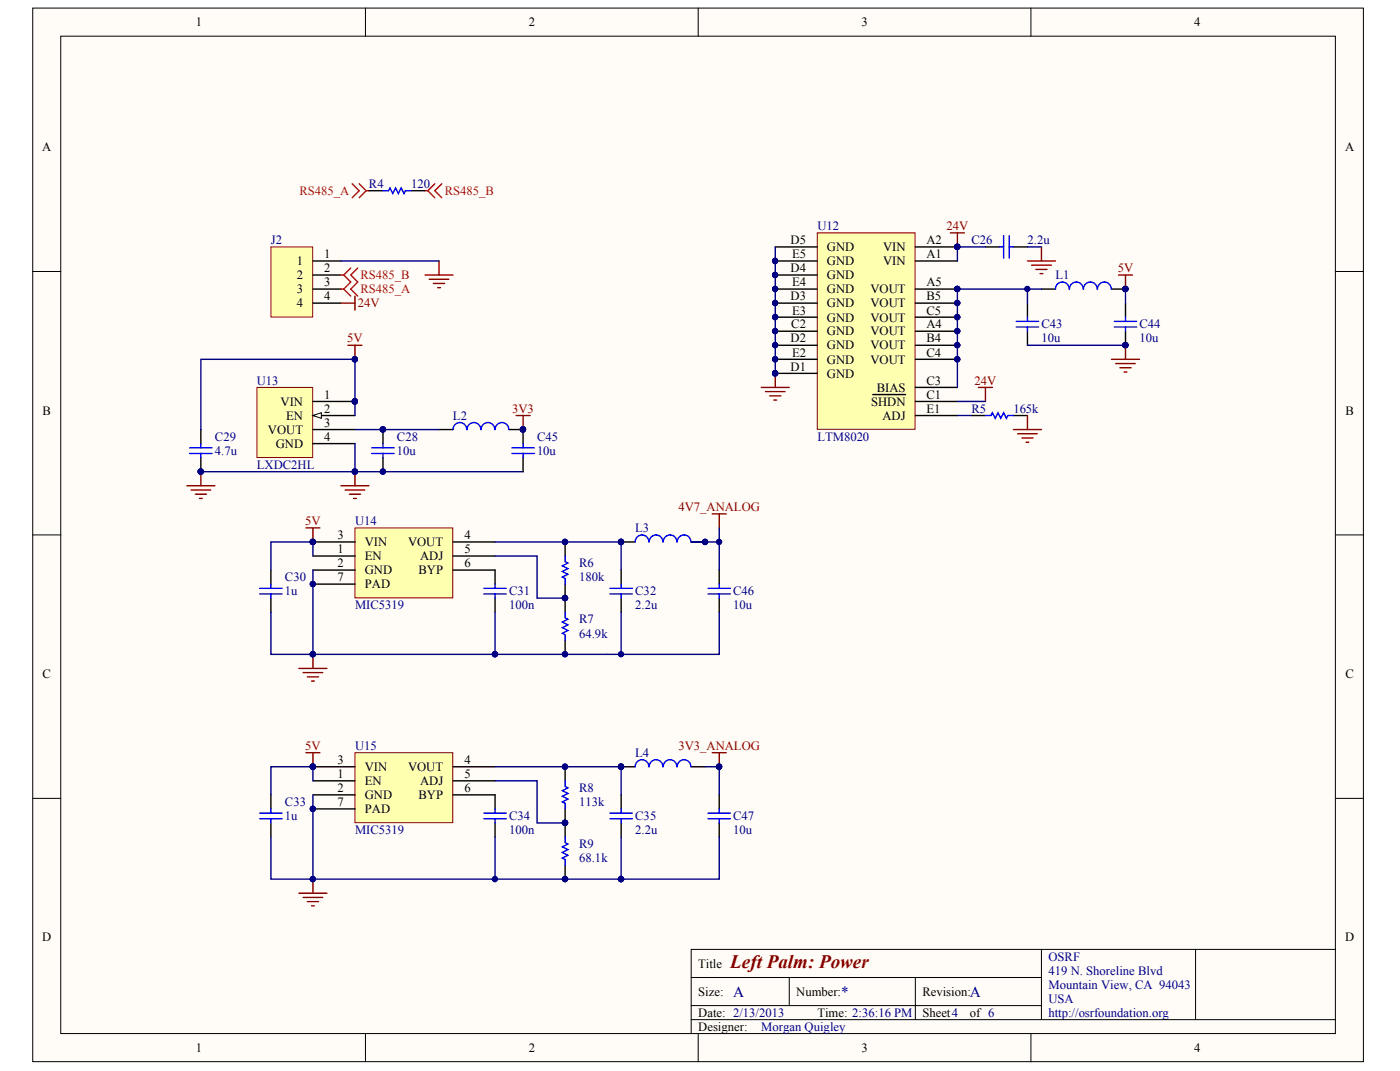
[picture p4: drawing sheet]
<svg xmlns="http://www.w3.org/2000/svg" width="271mm" height="207mm" viewBox="0 0 271 207" stroke-linecap="round" stroke-linejoin="round" font-family="sans-serif">
<g fill="#fffcf8" stroke="#000" stroke-width=".19">
<path d="M6.3 1.6h257.5v203.7h-257.5z"/>
<path d="M11.8 7h246.6v192.8h-246.6z"/>
</g>
<g fill="none" stroke="#000" stroke-width=".19">
<path d="M70.7 1.6v5.4M135.1 1.6v5.4M199.5 1.6v5.4M6.3 52.5h5.5M258.5 52.5h5.4M6.3 103.4h5.5M258.5 103.4h5.4M6.3 154.4h5.5M258.5 154.4h5.4M70.7 199.9v5.4M133.8 189h67.7M133.8 197.2h124.7"/>
<path d="M133.8 194.4h67.7M135.1 199.9v5.4M152.7 189v5.4M177.1 189v8.2M199.5 199.9v5.4M201.5 183.6v13.6M231.4 183.6h-97.6v16.3M258.5 183.6h-27.1v13.6"/>
</g>
<path d="M52.4 47.7h8.1v13.6h-8.1z" fill="#ffffb0" stroke="#800000" stroke-width=".19"/>
<path d="M71.4 36.9h2.7M79.5 36.9h2.7M60.6 50.5h5.4M60.6 53.2h5.4M60.6 55.9h5.4M60.6 58.6h5.4" fill="none" stroke="#000" stroke-width=".27"/>
<path d="M68.2 35.5l1.3 1.4-1.3 1.3M69.5 35.5l1.4 1.4M70.9 36.9l-1.4 1.3M70.9 36.9h.5M82.2 36.9h.6M82.8 36.9l1.3 1.3M84.1 35.5l-1.3 1.4M85.5 35.5l-1.4 1.4 1.4 1.3" fill="none" stroke="#f00" stroke-width=".27"/>
<path d="M74.1 36.9h1.1l.3-.6 .5 1.1 .6-1.1 .5 1.1 .5-1.1 .6 1.1 .3-.5h1" fill="none" stroke="#00f" stroke-width=".27"/>
<path d="M49.7 74.9h10.8v13.6h-10.8z" fill="#ffffb0" stroke="#800000" stroke-width=".19"/>
<path d="M60.6 77.6h8.1M60.6 80.3h8.1" fill="none" stroke="#000" stroke-width=".27"/>
<circle cx="68.7" cy="77.6" r=".52" fill="#000080" stroke="#000080" stroke-width=".19"/>
<path d="M60.6 80.3l1.6-.5v1.1z" fill="#fffcf8" stroke="#000" stroke-width=".19"/>
<path d="M60.6 83.1h8.1M60.6 85.8h8.1M74.1 83.1v2.7M74.1 88.5v2.7" fill="none" stroke="#000" stroke-width=".27"/>
<g fill="#000080" stroke="#000080" stroke-width=".19">
<circle cx="68.7" cy="77.6" r=".52"/>
<circle cx="74.1" cy="83" r=".52"/>
<circle cx="68.7" cy="91.2" r=".52"/>
<circle cx="74.1" cy="91.2" r=".52"/>
</g>
<path d="M68.7 77.6v2.7M68.7 83.1h5.4M68.7 85.8v5.4h32.5" fill="none" stroke="#000080" stroke-width=".27"/>
<path d="M66 93.9h5.4M66.8 94.7h3.8M67.6 95.6h2.2M68.4 96.4h.6M68.7 91.2v2.7" fill="none" stroke="#800000" stroke-width=".27"/>
<path d="M71.9 86.6h4.4M71.9 87.7h4.4M74.1 85.8v.8M74.1 87.7v.8" fill="none" stroke="#00f" stroke-width=".27"/>
<path d="M68.7 102.1h18.9v13.5h-18.9z" fill="#ffffb0" stroke="#800000" stroke-width=".19"/>
<g fill="none" stroke="#000" stroke-width=".27">
<path d="M52.4 110.2v2.7M52.4 115.7v2.7M60.6 107.5h8.1M60.6 104.8h8.1M60.6 110.2h8.1M60.6 112.9h8.1M87.7 107.5h8.1M87.7 104.8h8.1M87.7 110.2h8.1v2.7M95.8 115.7v2.7M109.4 104.8v2.7M109.4 112.9v5.5"/>
<path d="M120.2 110.2v2.7M120.2 115.7v2.7M109.4 123.8v2.7"/>
</g>
<g fill="#000080" stroke="#000080" stroke-width=".19">
<circle cx="60.5" cy="104.8" r=".52"/>
<circle cx="60.5" cy="112.9" r=".52"/>
<circle cx="60.5" cy="126.5" r=".52"/>
<circle cx="109.3" cy="115.6" r=".52"/>
<circle cx="109.3" cy="126.5" r=".52"/>
<circle cx="109.3" cy="104.8" r=".52"/>
</g>
<path d="M59.2 102.1h2.7M60.6 102.1v2.7M57.8 129.2h5.5M58.7 130.1h3.8M59.5 130.9h2.1M60.3 131.7h.5M60.6 126.5v2.7" fill="none" stroke="#800000" stroke-width=".27"/>
<g fill="none" stroke="#00f" stroke-width=".27">
<path d="M50.3 113.8h4.3M50.3 114.8h4.3M52.4 112.9v.9M52.4 114.8v.9M93.6 113.8h4.4M93.6 114.8h4.4M95.8 112.9v.9M95.8 114.8v.9M109.4 118.4v1.1l.5 .2-1.1 .6 1.1 .5-1.1 .6 1.1 .5-1.1 .5 .6 .3v1.1M109.4 107.5v1.1l.5 .3-1.1 .5 1.1 .6-1.1 .5 1.1 .5-1.1 .6 .6 .3v1M118 113.8h4.4M118 114.8h4.4"/>
<path d="M120.2 112.9v.9M120.2 114.8v.9"/>
</g>
<path d="M52.4 118.4v8.1h8.2M95.8 107.5h8.1v8.2h5.5" fill="none" stroke="#000080" stroke-width=".27"/>
<path d="M68.7 145.5h18.9v13.6h-18.9z" fill="#ffffb0" stroke="#800000" stroke-width=".19"/>
<g fill="none" stroke="#000" stroke-width=".27">
<path d="M52.4 153.7v2.7M52.4 159.1v2.7M60.6 151h8.1M60.6 148.3h8.1M60.6 153.7h8.1M60.6 156.4h8.1M87.7 151h8.1M87.7 148.3h8.1M87.7 153.7h8.1v2.7M95.8 159.1v2.7M109.4 148.3v2.7M109.4 156.4v5.4"/>
<path d="M120.2 153.7v2.7M120.2 159.1v2.7M109.4 167.3v2.7"/>
</g>
<g fill="#000080" stroke="#000080" stroke-width=".19">
<circle cx="60.5" cy="148.2" r=".52"/>
<circle cx="60.5" cy="156.4" r=".52"/>
<circle cx="60.5" cy="170" r=".52"/>
<circle cx="109.3" cy="159.1" r=".52"/>
<circle cx="95.8" cy="170" r=".52"/>
<circle cx="109.3" cy="170" r=".52"/>
<circle cx="109.3" cy="148.2" r=".52"/>
<circle cx="95.8" cy="126.5" r=".52"/>
<circle cx="60.5" cy="126.5" r=".52"/>
<circle cx="60.5" cy="104.8" r=".52"/>
</g>
<path d="M82.2 53.2h5.5M83.1 54h3.8M83.9 54.8h2.1M84.7 55.6h.5M85 50.5v2.7M59.2 145.5h2.7M60.6 145.5v2.8M57.8 172.7h5.5M58.7 173.5h3.8M59.5 174.3h2.1M60.3 175.1h.5M60.6 170v2.7" fill="none" stroke="#800000" stroke-width=".27"/>
<g fill="none" stroke="#00f" stroke-width=".27">
<path d="M50.3 157.2h4.3M50.3 158.3h4.3M52.4 156.4v.8M52.4 158.3v.8M93.6 157.2h4.4M93.6 158.3h4.4M95.8 156.4v.8M95.8 158.3v.8M109.4 151v1.1l.5 .2-1.1 .6 1.1 .5-1.1 .6 1.1 .5-1.1 .5 .6 .3v1.1M118 157.2h4.4M118 158.3h4.4M120.2 156.4v.8"/>
<path d="M120.2 158.3v.8M109.4 161.8v1.1l.5 .3-1.1 .5 1.1 .6-1.1 .5 1.1 .6-1.1 .5 .6 .3v1.1"/>
</g>
<path d="M66 50.5h19M60.6 107.5v-2.7h-8.2v5.4M60.6 110.2v16.3h35.2v-8.1M60.6 151v-2.7h-8.2v5.4M60.6 153.7v16.3M95.8 151h8.1v8.1h5.5M95.8 161.8v8.2" fill="none" stroke="#000080" stroke-width=".27"/>
<path d="M158.2 45h18.9v38h-18.9z" fill="#ffffb0" stroke="#800000" stroke-width=".19"/>
<g fill="none" stroke="#000" stroke-width=".27">
<path d="M150 47.7h8.2M150 50.5h8.2M150 55.9h8.2M150 53.2h8.2M150 58.6h8.2M177.1 47.7h8.2M177.1 50.5h8.2M177.1 55.9h8.2M177.1 58.6h8.2M190.7 47.7h2.7M196.1 47.7h2.7M198.8 58.6v2.7"/>
<path d="M201.5 55.9h2.8M215.1 55.9h2.7M217.8 58.6v2.7M150 61.3h8.2M150 64h8.2M150 66.8h8.2M150 69.5h8.2M150 72.2h8.2M168.9 76.3h6.3M177.1 74.9h8.2M177.1 61.3h8.2M177.1 64h8.2"/>
<path d="M177.1 66.8h8.2M177.1 69.5h8.2M177.1 77.6h8.2M198.8 64v2.8M217.8 64v2.8M38.9 83.1v2.7M38.9 88.5v2.7M85 83.1h2.7M98.5 83.1h2.7v2.7M101.2 88.5v2.7M177.1 80.3h8.2M188 80.3h2.7"/>
<path d="M196.1 80.3h2.7M120.2 104.8h2.7M133.8 104.8h2.7M139.2 110.2v2.7M139.2 115.7v2.7M120.2 148.3h2.7M133.8 148.3h2.7M139.2 153.7v2.7M139.2 159.1v2.7"/>
</g>
<g fill="#000080" stroke="#000080" stroke-width=".19">
<circle cx="185.2" cy="47.7" r=".52"/>
<circle cx="185.2" cy="55.9" r=".52"/>
<circle cx="150" cy="50.4" r=".52"/>
<circle cx="150" cy="53.2" r=".52"/>
<circle cx="150" cy="55.9" r=".52"/>
<circle cx="150" cy="58.6" r=".52"/>
<circle cx="150" cy="61.3" r=".52"/>
<circle cx="150" cy="64" r=".52"/>
<circle cx="150" cy="66.7" r=".52"/>
<circle cx="150" cy="69.5" r=".52"/>
<circle cx="150" cy="72.2" r=".52"/>
<circle cx="185.2" cy="58.6" r=".52"/>
<circle cx="185.2" cy="61.3" r=".52"/>
<circle cx="185.2" cy="64" r=".52"/>
<circle cx="185.2" cy="66.7" r=".52"/>
<circle cx="185.2" cy="69.5" r=".52"/>
<circle cx="120.2" cy="104.8" r=".52"/>
<circle cx="136.4" cy="104.8" r=".52"/>
<circle cx="95.8" cy="126.5" r=".52"/>
<circle cx="120.2" cy="148.2" r=".52"/>
<circle cx="139.2" cy="148.2" r=".52"/>
<circle cx="120.2" cy="170" r=".52"/>
<circle cx="217.8" cy="55.9" r=".52"/>
<circle cx="198.8" cy="55.9" r=".52"/>
<circle cx="217.8" cy="66.7" r=".52"/>
<circle cx="38.8" cy="91.2" r=".52"/>
<circle cx="68.7" cy="69.5" r=".52"/>
<circle cx="101.2" cy="83" r=".52"/>
<circle cx="74.1" cy="83" r=".52"/>
<circle cx="68.7" cy="77.6" r=".52"/>
<circle cx="68.7" cy="91.2" r=".52"/>
<circle cx="139.2" cy="104.8" r=".52"/>
<circle cx="120.2" cy="126.5" r=".52"/>
</g>
<g fill="none" stroke="#800000" stroke-width=".27">
<path d="M66 58.6h2.7M68.7 57.3v2.7M183.9 45h2.7M185.3 45v2.7M198.8 50.5h5.5M199.6 51.3h3.8M200.5 52.1h2.1M201.3 52.9h.5M201.5 47.7v2.8M216.5 53.2h2.7M217.8 53.2v2.7M67.3 66.8h2.7"/>
<path d="M68.7 66.8v2.7M147.3 74.9h5.4M148.1 75.7h3.8M148.9 76.5h2.2M149.8 77.4h.5M150 72.2v2.7M189.3 74.9h2.8M190.7 74.9v2.7M215.1 69.5h5.4M215.9 70.3h3.8M216.7 71.1h2.2M217.5 71.9h.6"/>
<path d="M217.8 66.8v2.7M36.2 93.9h5.4M37 94.7h3.8M37.8 95.6h2.2M38.6 96.4h.5M38.9 91.2v2.7M99.9 80.3h2.7M101.2 80.3v2.8M137.8 99.4h2.7M139.2 99.4v2.7M196.1 83.1h5.4M196.9 83.9h3.8"/>
<path d="M197.7 84.7h2.2M198.6 85.5h.5M198.8 80.3v2.8M137.8 145.5h2.7M139.2 145.5v2.8"/>
</g>
<g fill="none" stroke="#000080" stroke-width=".27">
<path d="M150 47.7v24.5M190.7 47.7h-5.4v2.8M198.8 47.7h2.7M198.8 55.9v2.7M201.5 55.9h-16.2v19M217.8 55.9v2.7M68.7 77.6v-8.1h-29.8v13.6M185.3 77.6h5.4M198.8 66.8h19M38.9 91.2h29.8M74.1 83.1h10.9M185.3 80.3h2.7"/>
<path d="M95.8 104.8h24.4v5.4M120.2 118.4v8.1M133.8 104.8h5.4M139.2 118.4v8.1h-43.4M139.2 102.1v8.1M95.8 148.3h24.4v5.4M136.5 148.3h2.7v5.4M52.4 161.8v8.2h67.8M120.2 161.8v8.2M139.2 161.8v8.2h-19"/>
</g>
<g fill="none" stroke="#00f" stroke-width=".27">
<path d="M193.4 47.7h.8M194.2 45.6v4.3M195.3 45.6v4.3M195.3 47.7h.8M206.9 55.9a1.33 1.33 0 0 0-1.3-1.4 1.33 1.33 0 0 0-1.3 1.4M209.6 55.9a1.33 1.33 0 0 0-1.3-1.4 1.33 1.33 0 0 0-1.3 1.4M212.3 55.9a1.33 1.33 0 0 0-1.3-1.4 1.33 1.33 0 0 0-1.3 1.4M215 55.9a1.33 1.33 0 0 0-1.3-1.4 1.33 1.33 0 0 0-1.3 1.4M196.7 62.1h4.3M196.7 63.2h4.3M198.8 61.3v.8M198.8 63.2v.8"/>
<path d="M215.6 62.1h4.4M215.6 63.2h4.4M217.8 61.3v.8M217.8 63.2v.8M36.7 86.6h4.3M36.7 87.7h4.3M38.9 85.8v.8M38.9 87.7v.8M90.3 83.1a1.33 1.33 0 0 0-1.3-1.4 1.33 1.33 0 0 0-1.3 1.4M93 83.1a1.33 1.33 0 0 0-1.3-1.4 1.33 1.33 0 0 0-1.3 1.4M95.8 83.1a1.33 1.33 0 0 0-1.4-1.4 1.33 1.33 0 0 0-1.3 1.4M98.5 83.1a1.33 1.33 0 0 0-1.4-1.4 1.33 1.33 0 0 0-1.3 1.4"/>
<path d="M99.1 86.6h4.3M99.1 87.7h4.3M101.2 85.8v.8M101.2 87.7v.8M190.7 80.3h1.1l.3-.5 .5 1.1 .5-1.1 .6 1.1 .5-1.1 .6 1.1 .2-.6h1.1M125.6 104.8a1.33 1.33 0 0 0-1.4-1.4 1.33 1.33 0 0 0-1.3 1.4M128.3 104.8a1.33 1.33 0 0 0-1.3-1.4 1.33 1.33 0 0 0-1.4 1.4M131 104.8a1.33 1.33 0 0 0-1.3-1.4 1.33 1.33 0 0 0-1.4 1.4M133.7 104.8a1.33 1.33 0 0 0-1.3-1.4 1.33 1.33 0 0 0-1.3 1.4M137 113.8h4.4M137 114.8h4.4M139.2 112.9v.9"/>
<path d="M139.2 114.8v.9M125.6 148.3a1.33 1.33 0 0 0-1.4-1.4 1.33 1.33 0 0 0-1.3 1.4M128.3 148.3a1.33 1.33 0 0 0-1.3-1.4 1.33 1.33 0 0 0-1.4 1.4M131 148.3a1.33 1.33 0 0 0-1.3-1.4 1.33 1.33 0 0 0-1.4 1.4M133.7 148.3a1.33 1.33 0 0 0-1.3-1.4 1.33 1.33 0 0 0-1.3 1.4M137 157.2h4.4M137 158.3h4.4M139.2 156.4v.8M139.2 158.3v.8"/>
</g>
<path d="M66 53.2h.5M66 55.9h.5M66.5 53.2l1.4 1.3-1.4 1.4M66.5 55.9l1.4 1.4M67.9 51.8l-1.4 1.4M69.2 51.8l-1.3 1.4 1.3 1.3-1.3 1.4 1.3 1.4" fill="none" stroke="#f00" stroke-width=".27"/>
<text font-size="3.7" fill="#800000" x="141.3" y="187.1">Left Palm: Power</text>
<g font-size="3" fill="#000080">
<text x="141.9" y="192.7">A</text>
<text x="162.8" y="192.7">*</text>
<text x="187.7" y="192.7">A</text>
</g>
<g font-size="2.4">
<text x="37.9" y="5.1">1</text>
<text x="102.3" y="5.1">2</text>
<text x="166.7" y="5.1">3</text>
<text x="231.1" y="5.1">4</text>
<text x="8.1" y="29.2">A</text>
<text x="260.3" y="29.2">A</text>
<text x="153" y="47.2">D5</text>
<text x="179.3" y="47.2">A2</text>
<text x="57.4" y="51.3">1</text>
<text x="62.7" y="49.9">1</text>
<text x="62.7" y="52.7">2</text>
<text x="153" y="52.7">D4</text>
<text x="153.3" y="49.9">E5</text>
<text x="160" y="48.6">GND</text>
<text x="160" y="51.3">GND</text>
<text x="170.9" y="51.3">VIN</text>
<text x="170.9" y="48.6">VIN</text>
<text x="179.3" y="49.9">A1</text>
<text x="57.4" y="54">2</text>
<text x="57.4" y="56.7">3</text>
<text x="57.4" y="59.4">4</text>
<text x="62.7" y="55.4">3</text>
<text x="62.7" y="58.1">4</text>
<text x="153" y="58.1">D3</text>
<text x="153.3" y="55.4">E4</text>
<text x="160" y="54">GND</text>
<text x="160" y="56.7">GND</text>
<text x="160" y="59.4">GND</text>
<text x="168.4" y="56.7">VOUT</text>
<text x="168.4" y="59.4">VOUT</text>
<text x="179.3" y="55.4">A5</text>
<text x="179.3" y="58.1">B5</text>
<text x="153.1" y="63.5">C2</text>
<text x="153.3" y="60.8">E3</text>
<text x="160" y="62.2">GND</text>
<text x="160" y="64.9">GND</text>
<text x="168.4" y="62.2">VOUT</text>
<text x="168.4" y="64.9">VOUT</text>
<text x="179.3" y="60.8">C5</text>
<text x="179.3" y="63.5">A4</text>
<text x="153" y="66.2">D2</text>
<text x="153" y="71.7">D1</text>
<text x="153.3" y="69">E2</text>
<text x="160" y="67.6">GND</text>
<text x="160" y="70.3">GND</text>
<text x="168.4" y="67.6">VOUT</text>
<text x="168.4" y="70.3">VOUT</text>
<text x="179.3" y="66.2">B4</text>
<text x="179.3" y="69">C4</text>
<text x="62.7" y="77.1">1</text>
<text x="160" y="73">GND</text>
<text x="169.7" y="75.8">BIAS</text>
<text x="179.3" y="74.4">C3</text>
<text x="179.3" y="77.1">C1</text>
<text x="8.2" y="80.1">B</text>
<text x="51.9" y="83.9">VOUT</text>
<text x="54.3" y="78.5">VIN</text>
<text x="55.4" y="81.2">EN</text>
<text x="62.7" y="79.8">2</text>
<text x="62.7" y="82.5">3</text>
<text x="168.6" y="78.5">SHDN</text>
<text x="170.8" y="81.2">ADJ</text>
<text x="179.3" y="79.8">E1</text>
<text x="260.4" y="80.1">B</text>
<text x="53.4" y="86.6">GND</text>
<text x="62.7" y="85.3">4</text>
<text x="65.3" y="107">1</text>
<text x="65.3" y="104.2">3</text>
<text x="70.6" y="105.6">VIN</text>
<text x="79" y="105.6">VOUT</text>
<text x="89.9" y="104.2">4</text>
<text x="89.9" y="107">5</text>
<text x="65.3" y="109.7">2</text>
<text x="65.3" y="112.4">7</text>
<text x="70.6" y="108.3">EN</text>
<text x="70.6" y="111">GND</text>
<text x="70.6" y="113.8">PAD</text>
<text x="81" y="111">BYP</text>
<text x="81.3" y="108.3">ADJ</text>
<text x="89.9" y="109.7">6</text>
<text x="8.2" y="131.1">C</text>
<text x="260.4" y="131.1">C</text>
<text x="65.3" y="147.7">3</text>
<text x="70.6" y="149.1">VIN</text>
<text x="79" y="149.1">VOUT</text>
<text x="89.9" y="147.7">4</text>
<text x="65.3" y="150.4">1</text>
<text x="65.3" y="153.2">2</text>
<text x="65.3" y="155.9">7</text>
<text x="70.6" y="151.8">EN</text>
<text x="70.6" y="154.5">GND</text>
<text x="81" y="154.5">BYP</text>
<text x="81.3" y="151.8">ADJ</text>
<text x="89.9" y="150.4">5</text>
<text x="89.9" y="153.2">6</text>
<text x="70.6" y="157.2">PAD</text>
<text x="8.1" y="182">D</text>
<text x="260.3" y="182">D</text>
<text x="135.1" y="187.1">Title</text>
<text x="135.1" y="192.6">Size:</text>
<text x="135.1" y="196.6">Date: 2/13/2013</text>
<text x="154.1" y="192.6">Number:</text>
<text x="158.2" y="196.6">Time: 2:36:16 PM</text>
<text x="178.5" y="192.6">Revision:</text>
<text x="178.5" y="196.6">Sheet4</text>
<text x="187.7" y="196.6">of 6</text>
<text x="37.9" y="203.4">1</text>
<text x="102.3" y="203.4">2</text>
<text x="135.1" y="199.4">Designer:</text>
<text x="166.7" y="203.4">3</text>
<text x="231.1" y="203.4">4</text>
</g>
<g font-size="2.4" fill="#f00">
<text x="57.9" y="37.7">RS485_A</text>
<text x="86.1" y="37.7">RS485_B</text>
<text x="69.8" y="54">RS485_B</text>
<text x="69.8" y="56.7">RS485_A</text>
</g>
<g font-size="2.4" fill="#000080">
<text x="71.4" y="36.3">R4</text>
<text x="79.6" y="36.3">120</text>
<text x="52.4" y="47.2">J2</text>
<text x="158.2" y="44.5">U12</text>
<text x="188" y="47.2">C26</text>
<text x="198.9" y="47.2">2.2u</text>
<text x="204.3" y="54">L1</text>
<text x="201.6" y="63.5">C43</text>
<text x="220.5" y="63.5">C44</text>
<text x="201.6" y="66.2">10u</text>
<text x="220.5" y="66.2">10u</text>
<text x="49.7" y="74.4">U13</text>
<text x="87.7" y="81.2">L2</text>
<text x="188" y="79.8">R5</text>
<text x="196.1" y="79.8">165k</text>
<text x="41.6" y="88">4.7u</text>
<text x="41.6" y="85.3">C29</text>
<text x="76.8" y="88">10u</text>
<text x="76.8" y="85.3">C28</text>
<text x="103.9" y="88">10u</text>
<text x="103.9" y="85.3">C45</text>
<text x="158.2" y="85.3">LTM8020</text>
<text x="49.7" y="90.7">LXDC2HL</text>
<text x="68.7" y="101.5">U14</text>
<text x="122.9" y="102.9">L3</text>
<text x="55.1" y="112.4">C30</text>
<text x="112.1" y="112.4">180k</text>
<text x="112.1" y="109.7">R6</text>
<text x="55.1" y="115.1">1u</text>
<text x="68.7" y="117.8">MIC5319</text>
<text x="98.5" y="117.8">100n</text>
<text x="98.5" y="115.1">C31</text>
<text x="122.9" y="117.8">2.2u</text>
<text x="122.9" y="115.1">C32</text>
<text x="141.9" y="117.8">10u</text>
<text x="141.9" y="115.1">C46</text>
<text x="112.1" y="123.3">64.9k</text>
<text x="112.1" y="120.5">R7</text>
<text x="68.7" y="145">U15</text>
<text x="122.9" y="146.4">L4</text>
<text x="55.1" y="155.9">C33</text>
<text x="112.1" y="155.9">113k</text>
<text x="112.1" y="153.2">R8</text>
<text x="55.1" y="158.6">1u</text>
<text x="68.7" y="161.3">MIC5319</text>
<text x="98.5" y="161.3">100n</text>
<text x="98.5" y="158.6">C34</text>
<text x="122.9" y="161.3">2.2u</text>
<text x="122.9" y="158.6">C35</text>
<text x="141.9" y="161.3">10u</text>
<text x="141.9" y="158.6">C47</text>
<text x="112.1" y="166.7">68.1k</text>
<text x="112.1" y="164">R9</text>
<text x="202.9" y="185.8">OSRF</text>
<text x="202.9" y="188.5">419 N. Shoreline Blvd</text>
<text x="202.9" y="191.2">Mountain View, CA 94043</text>
<text x="202.9" y="193.9">USA</text>
<text x="202.9" y="196.6">http://osrfoundation.org</text>
<text x="147.3" y="199.4">Morgan Quigley</text>
</g>
<g font-size="2.4" fill="#800000">
<text x="183.2" y="44.5">24V</text>
<text x="216.3" y="52.7">5V</text>
<text x="69.3" y="59.4">24V</text>
<text x="67.2" y="66.2">5V</text>
<text x="188.6" y="74.4">24V</text>
<text x="99.1" y="79.8">3V3</text>
<text x="59.1" y="101.5">5V</text>
<text x="131.3" y="98.8">4V7_ANALOG</text>
<text x="59.1" y="145">5V</text>
<text x="131.3" y="145">3V3_ANALOG</text>
</g>
</svg>
